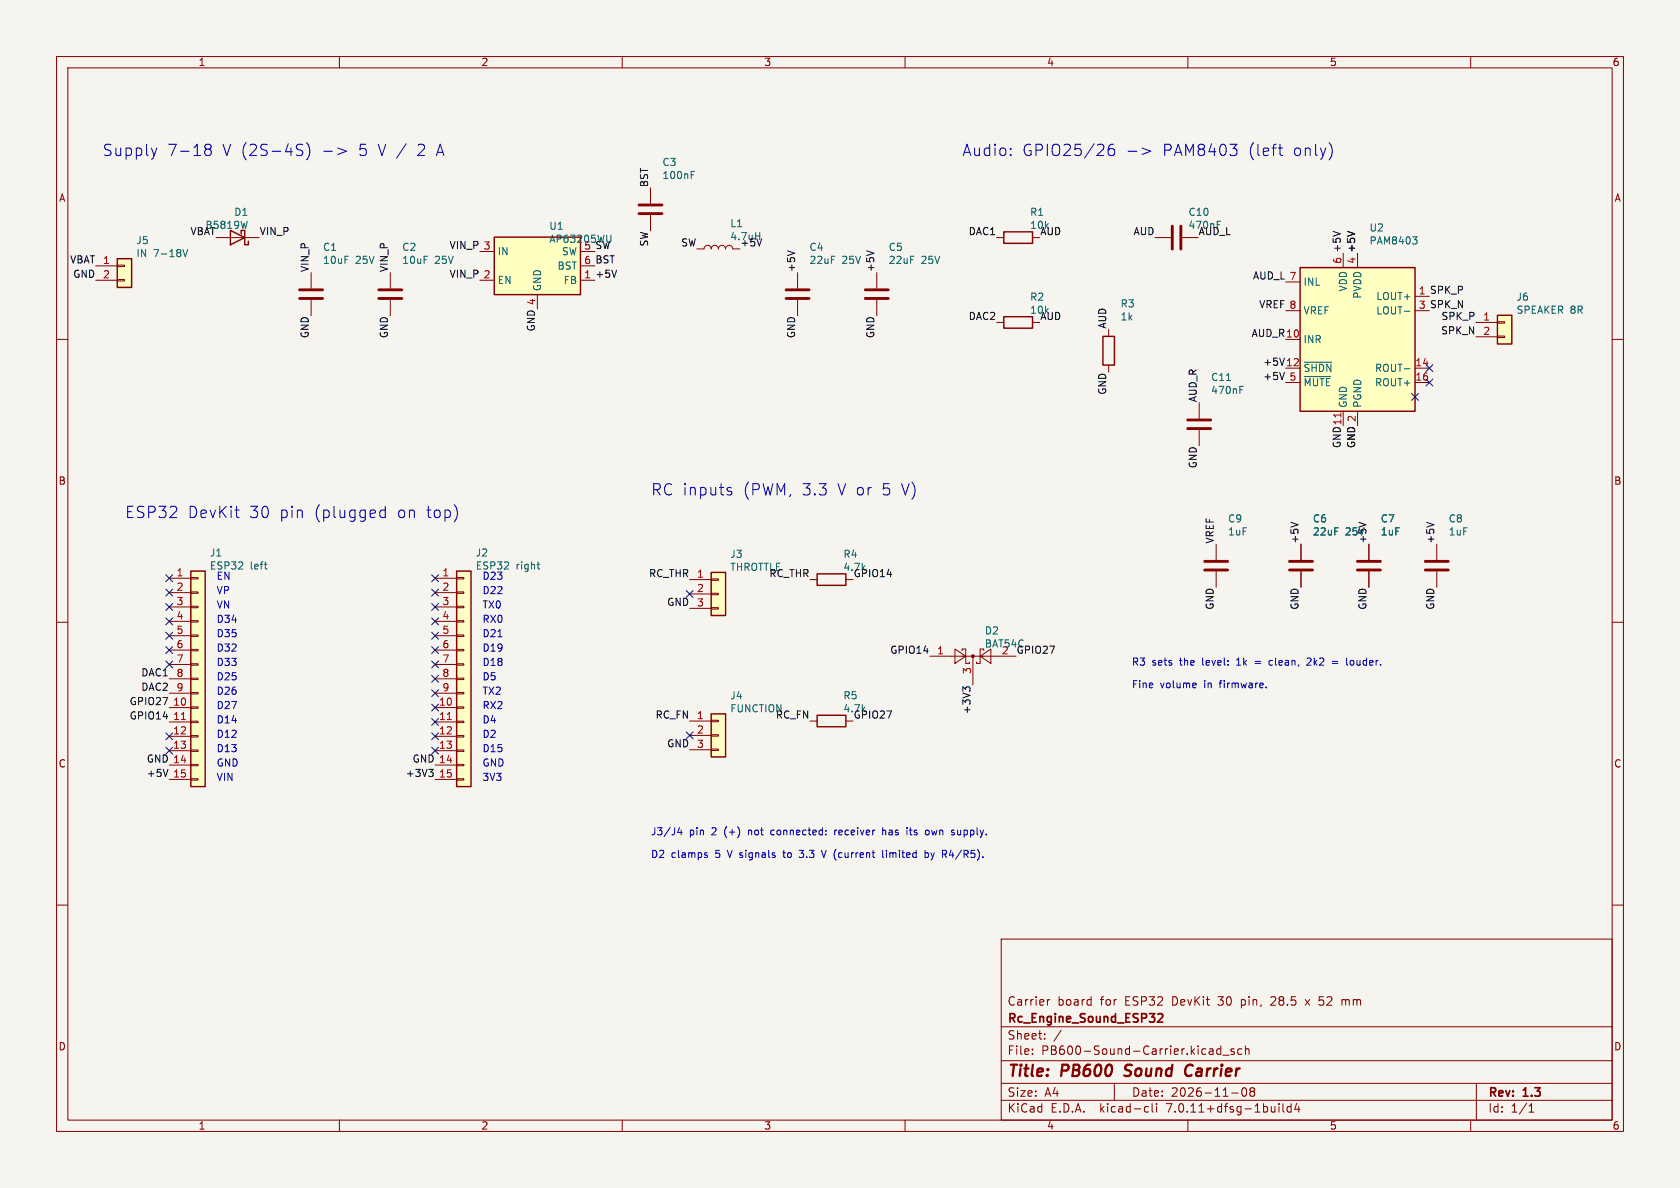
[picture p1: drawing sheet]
<svg xmlns="http://www.w3.org/2000/svg" width="297mm" height="210mm" viewBox="0 0 297 210" stroke-linecap="round" stroke-linejoin="round" font-family="sans-serif">
<path d="M0 0h297v210h-297z" fill="#f5f4ef" stroke="#f5f4ef" stroke-width=".18"/>
<g fill="none" stroke="#840000" stroke-width=".18">
<path d="M10 10h277v190h-277zM12 12h273v186h-273zM60 10v2M110 10v2M160 10v2M210 10v2M260 10v2M115 33.2v2.8M115 38v2.8M10 60h2M16.9 47h3.8M16.9 49.5h3.8"/>
<path d="M20.7 49.4h1.3v.3h-1.3zM20.7 46.9h1.3v.2h-1.3zM38.2 42h7.6M55 48.2v2.8M55 53v2.8M69 48.2v2.8M69 53v2.8M84.8 49.5h2.6M84.8 44.5h2.6M95 52.1v2.5M102.6 47h2.6M102.6 49.5h2.6"/>
<path d="M102.6 44.5h2.6M123.2 44h1.3a.64 .64 0 0 1 .6-.6 .64 .64 0 0 1 .6 .6 .64 .64 0 0 1 .7-.6 .64 .64 0 0 1 .6 .6 .64 .64 0 0 1 .6-.6 .64 .64 0 0 1 .7 .6 .64 .64 0 0 1 .6-.6 .64 .64 0 0 1 .6 .6h1.3M141 48.2v2.8M141 53v2.8M155 48.2v2.8M155 53v2.8M176.2 42h1.3M176.2 57h1.3M182.5 42h1.3M182.5 57h1.3M196 58.2v1.3M204.2 42h2.8"/>
<path d="M209 42h2.8M227.3 60h2.5M227.3 54.9h2.5M227.3 49.8h2.5M237.5 44.8v2.5M250.2 52.4h2.5M250.2 54.9h2.5M260.9 57h3.8M260.9 59.5h3.8M264.7 59.4h1.3v.3h-1.3zM264.7 56.9h1.3v.2h-1.3zM285 60h2"/>
<path d="M196 64.5v1.3M212 71.2v2.8M212 76v2.8M227.3 65.1h2.5M227.3 67.6h2.5M237.5 72.7v2.5M240 72.7v2.5M250.2 65.1h2.5M250.2 67.6h2.5M215 96.2v2.8M230 96.2v2.8M242 96.2v2.8"/>
<path d="M254 96.2v2.8M10 110h2M29.9 102.2h3.8M29.9 104.8h3.8M29.9 107.3h3.8M29.9 109.8h3.8M29.9 112.4h3.8M29.9 114.9h3.8M29.9 117.5h3.8M33.7 119.9h1.3v.2h-1.3zM33.7 117.3h1.3v.3h-1.3zM33.7 114.8h1.3v.2h-1.3z"/>
<path d="M33.7 112.3h1.3v.2h-1.3zM33.7 109.7h1.3v.3h-1.3zM33.7 107.2h1.3v.2h-1.3zM33.7 104.6h1.3v.3h-1.3zM33.7 102.1h1.3v.2h-1.3zM76.9 102.2h3.8M76.9 104.8h3.8M76.9 107.3h3.8M76.9 109.8h3.8M76.9 112.4h3.8M76.9 114.9h3.8M76.9 117.5h3.8"/>
<path d="M80.7 119.9h1.3v.2h-1.3zM80.7 117.3h1.3v.3h-1.3zM80.7 114.8h1.3v.2h-1.3zM80.7 112.3h1.3v.2h-1.3zM80.7 109.7h1.3v.3h-1.3zM80.7 107.2h1.3v.2h-1.3zM80.7 104.6h1.3v.3h-1.3zM80.7 102.1h1.3v.2h-1.3zM121.9 102.5h3.8M121.9 105h3.8M121.9 107.5h3.8M125.7 107.4h1.3v.3h-1.3z"/>
<path d="M125.7 104.9h1.3v.2h-1.3zM125.7 102.3h1.3v.3h-1.3zM143.2 102.5h1.3M149.5 102.5h1.3M164.4 116h15.2M168.8 114.7l1.9 1.3-1.9 1.3zM170.1 115v-.3h.6v2.6h.7v-.3M172 116v5.1M173.3 116l1.9-1.3v2.6zM173.9 114.7h-.6v2.6h-.7v-.3M215 101v2.8M230 101v2.8"/>
<path d="M242 101v2.8M254 101v2.8M285 110h2M29.9 125.1h3.8M29.9 127.6h3.8M29.9 130.2h3.8M29.9 132.7h3.8M29.9 135.2h3.8M29.9 137.8h3.8M29.9 120h3.8M29.9 122.5h3.8M33.7 137.7h1.3v.2h-1.3z"/>
<path d="M33.7 135.1h1.3v.3h-1.3zM33.7 132.6h1.3v.2h-1.3zM33.7 130h1.3v.3h-1.3zM33.7 127.5h1.3v.2h-1.3zM33.7 125h1.3v.2h-1.3zM33.7 122.4h1.3v.3h-1.3zM76.9 125.1h3.8M76.9 127.6h3.8M76.9 130.2h3.8M76.9 132.7h3.8M76.9 135.2h3.8M76.9 137.8h3.8"/>
<path d="M76.9 120h3.8M76.9 122.5h3.8M80.7 137.7h1.3v.2h-1.3zM80.7 135.1h1.3v.3h-1.3zM80.7 132.6h1.3v.2h-1.3zM80.7 130h1.3v.3h-1.3zM80.7 127.5h1.3v.2h-1.3zM80.7 125h1.3v.2h-1.3zM80.7 122.4h1.3v.3h-1.3zM121.9 127.5h3.8M121.9 130h3.8M121.9 132.5h3.8"/>
<path d="M125.7 132.4h1.3v.3h-1.3zM125.7 129.9h1.3v.2h-1.3zM125.7 127.3h1.3v.3h-1.3zM143.2 127.5h1.3M149.5 127.5h1.3M10 160h2M285 160h2M177 166h108v32h-108zM185.2 176.7v1M185.6 176.7l-.3 .1-.1 .2M224.7 176.3h.1M225.5 176.8l-.9 .9h.9"/>
<path d="M230.7 176.7l.8 1M231.5 176.7l-.8 1M233.2 176.2h.8M233.4 177.7h.3M233.4 176.8h.3M237.2 176.7v1M237.8 176.8l-.3-.1-.3 .1M60 198v2M110 198v2M160 198v2M177 194.5h108M177 191.5h108"/>
<path d="M177 187.5h108M177 181.5h108M182.5 186.3v.1M182.5 185.5v.1M184.7 183.6v.1M184.7 182.8v.1M187.6 182.1l-1.3 2M197 191.5v3M202.6 195.6l.4 .1M203 196.5l-.4 .1M203.7 195.1v1.3l.2 .2M204.5 195.1v.1"/>
<path d="M204.5 195.6v1M210 198v2M215.8 184.9v1.5M215.8 185.5l-.4-.1-.3 .3v.4l.1 .2h.6M216.2 186.5h1.1M217.7 193.2h1.2M218.2 185.5l-.4-.1-.2 .2 .1 .2 .5 .2v.3h-.6M219.5 185.5l-.4-.1-.3 .3v.4l.2 .2h.5M219.7 192.4l.2-.1a.81 .81 0 0 1 .6 .6 .81 .81 0 0 1-.3 .8l-.2 .1a.81 .81 0 0 1-.3-1.4zM220.2 185.5l.2-.1 .3 .1 .1 .9M220.2 184.9v1.5M221.2 192.9l-.2-.2 .2-.4 .5 .1 .1 .2-.3 .3"/>
<path d="M221.2 192.9l-.2 .3v.3l.2 .3 .5-.1 .1-.2-.1-.4-.2-.2M221.2 192.9h.3M226.1 195.1v.1M226.1 195.6v1M226.8 195.1v1.3l.2 .2M228.2 195.7l-.4-.1-.3 .3v.4l.2 .2h.5M228.2 195.1v1.5M229.2 195l-.3 1.1h.9M229.6 195.6v1M260 198v2M261 191.5v6.5M270.3 196.6h.9"/>
<path d="M270.3 195.5l.4-.4v1.5"/>
</g>
<path d="M198.7 190.1l.3 .1M199.1 188.4l-.2 .2 .1 .4M209.6 189.7a.63 .63 0 0 0 1 .4M210.5 188.2a.88 .88 0 0 0-1 .9" fill="none" stroke="#840000" stroke-width=".4"/>
<path d="M204.7 179.3l.6-.1 .2 .1 .1 .3-1 1.1h1" fill="none" stroke="#840000" stroke-width=".3"/>
<g fill="none" stroke="#840000" stroke-width=".51">
<path d="M113 37.8h4M113 36.2h4M207.2 40v4M208.8 40v4M53 52.8h4M53 51.2h4M67 52.8h4M67 51.2h4M139 52.8h4M139 51.2h4M153 52.8h4M153 51.2h4"/>
<path d="M210 75.8h4M210 74.2h4M213 99.2h4M228 99.2h4M240 99.2h4M252 99.2h4M213 100.8h4M228 100.8h4M240 100.8h4M252 100.8h4"/>
</g>
<g fill="none" stroke="#006464" stroke-width=".18">
<path d="M43.7 39.1l-.3 1.3M122.2 30.9h.4M122.2 30.3h.6M215.2 39.7h.4M215.2 39.1h.6M32.3 44.1l.5 1.3 .4-1.3M108 41.6v1M133.6 41.7h.7M134.3 41.1v1.3M248.3 55h.9M249.7 41.9h.8l-.4 .5M250.3 42.4l.2 .2v.3l-.2 .2"/>
<path d="M216.8 67.3h.8M219.2 68.9h.4M219.2 68.3h.6M230.6 64h4.9M230.6 66.6h4.6M248.3 65.2h.9M46.7 99.8h.5M94.9 99.8h.5M47.1 100.6h.1M95.2 100.5l.2 .1"/>
</g>
<g fill="#ffffc2" stroke="#ffffc2" stroke-width=".18">
<path d="M20.7 45.7h2.6v5.1h-2.6z"/>
<path d="M229.8 47.3h20.4v25.4h-20.4z"/>
<path d="M125.7 126.2h2.6v7.6h-2.6z"/>
<path d="M87.4 41.9h15.2v10.2h-15.2z"/>
<path d="M33.7 101h2.6v38.1h-2.6z"/>
<path d="M264.7 55.7h2.6v5.1h-2.6z"/>
<path d="M80.7 101h2.6v38.1h-2.6z"/>
<path d="M125.7 101.2h2.6v7.6h-2.6z"/>
</g>
<g fill="none" stroke="#840000" stroke-width=".25">
<path d="M20.7 45.7h2.6v5.1h-2.6zM40.7 40.7l2.6 1.3-2.6 1.3zM42.6 41.4v-.7h.7v2.6h.6v-.7M87.4 41.9h15.2v10.2h-15.2zM177.5 41h5v2h-5zM177.5 56h5v2h-5zM195 59.5h2v5h-2zM229.8 47.3h20.4v25.4h-20.4zM264.7 55.7h2.6v5.1h-2.6zM33.7 101h2.6v38.1h-2.6zM80.7 101h2.6v38.1h-2.6zM125.7 101.2h2.6v7.6h-2.6z"/>
<path d="M144.5 101.4h5v2.1h-5zM125.7 126.2h2.6v7.6h-2.6zM144.5 126.4h5v2.1h-5z"/>
</g>
<path d="M237 73v.7M32.1 127.2h.7M79.1 127.2h.7" fill="none" stroke="#a90000" stroke-width=".18"/>
<circle cx="172" cy="116" r=".25" fill="#840000" stroke="#840000" stroke-width=".18"/>
<g fill="none" stroke="#0f0f0f" stroke-width=".18">
<path d="M109 47.8l-.4 1.2M134.7 42.2l-.5 1.3M139.2 44.3l1.3 .5M153.2 44.3l1.3 .5M235.7 40.9l1.2 .4M238.2 40.9l1.3 .4M227.1 65.8l-.4 1.3M228.2 92.3l1.3 .5M240.2 92.3l1.3 .5M252.2 92.3l1.3 .5M29.7 136l-.4 1.3M75.8 136h.8l-.4 .5"/>
<path d="M76.3 136.5l.3 .2v.3l-.3 .3M170.7 121.8l-.5-.4v.8M170.7 121.7l.2-.3h.3l.3 .3"/>
</g>
<g fill="none" stroke="#0000c2" stroke-width=".18">
<path d="M27.7 26.2l-.5 1.3M36.6 26.4l-.2-.1a.41 .41 0 0 1-.2-.5 .41 .41 0 0 1 .4-.3l.5 .1a.41 .41 0 0 1 .2 .4 .41 .41 0 0 1-.3 .4M36.6 26.4l-.4 .3 .1 .6 .3 .2 .5-.1 .2-.3-.1-.6-.2-.1M36.6 26.4h.4M52.8 25.5l.7 .1M52.8 26.4a.73 .73 0 0 1 .7 .5 .51 .51 0 0 1-.4 .6h-.4M54.2 25.2a2.29 2.29 0 0 1 0 3.1M57.2 26.7h1.6M59.7 26.2l1.5 .5-1.5 .6M178.7 27.3l.1 .1-.1 .1M178.7 27.3l-.1 .1 .1 .1M178.7 26.3v.1"/>
<path d="M178.7 27.3v.2M178.7 26.3l.1 .1h-.1M178.7 26.3l-.1 .1h.1M196.9 25.5a.79 .79 0 0 0-1 .9v.7l.2 .3 .6 .1 .3-.2 .1-.7-.2-.2-.6-.1-.4 .3M199.4 26.7h1.6M201.9 26.2l1.5 .5-1.5 .6M217.4 25.5h1.3l-.7 .8M218.6 26.4l.1 .2-.1 .7M226 26.2h.8M226.3 25.5v1.7l.1 .2 .4 .1M235.4 26.1l.1 .4-.1 .9M41.5 90.2h.8"/>
<path d="M42.1 91.5h.2M67.1 91.1l.4 .4 .6-.1M68.1 90.3l-.6-.1-.4 .3M68.1 89.5v2M128.8 86.8l.5 .1 .1 .3-.3 .3h-.4M128.8 86.2l.5 .1M88 112.6h.7M218.6 117.6h.7M218.7 116.6l-.1 .1M221.9 116.9h.9M221.9 117.3h.9M224.8 116.7l-.3 .1-.1 .2v.5l.4 .1"/>
<path d="M231.7 116.4l-.5-.1-.1 .1M231.7 116.9l-.7 .7h.8M235.5 116.9h1M235.5 117.3h1M238.1 116.3v1.1l.2 .2M239.1 116.7l-.3 .1-.1 .2v.5l.4 .1M211.3 120.7l.2 .3-.6 .2M211.4 121.5l-.1 .1M223.9 121.5v.1M120.1 146.3l-.3 .9h.8M120.4 146.7v.9M124.7 151.2h.3l.1 .2-.2 .2h-.2"/>
<path d="M124.7 150.7l.3 .1M136.5 146.7l-.2 .3v.3l.2 .3M138.4 150.7h.5M138.6 150.3v1.2M141.3 151.5l.5 .1M141.3 150.3h.8l-.5 .5h.2M145.2 150.3l.4 1.3 .5-1.3M146 147.5v.1M146 146.8v.1M147.6 146.7v.9M147.9 146.7l-.3 .3M156 150.3v1.1l.2 .2"/>
<path d="M156 146.3v1.3M156 146.9l.4-.2 .2 .2M156.7 150.3v.1M156.7 150.7v.9M160.8 146.7h.4M160.9 146.3v1.1l.2 .2M163.5 150.8l.4-.1 .2 .3-.1 .5h-.5M163.5 150.3v1.3M163.8 146.7l.3 .1 .2 .2-.1 .5-.4 .1M164.6 150.7l.3 .9M164.7 151.9l-.1 .1M168.1 150.3l-.3 .9h.8"/>
<path d="M169.3 146.7v.8"/>
</g>
<g fill="none" stroke="#000084" stroke-width=".18">
<path d="M249.6 69.6l1.2 1.2M250.8 69.6l-1.2 1.2M252.1 64.5l1.2 1.2M252.1 67l1.2 1.2M253.3 67l-1.2 1.2M253.3 64.5l-1.2 1.2M29.3 116.9l1.2 1.2M29.3 109.2l1.2 1.2M29.3 111.8l1.2 1.2M29.3 114.3l1.2 1.2M29.3 104.2l1.2 1.2M29.3 106.7l1.2 1.2"/>
<path d="M29.3 101.6l1.2 1.2M30.5 116.9l-1.2 1.2M30.5 109.2l-1.2 1.2M30.5 111.8l-1.2 1.2M30.5 114.3l-1.2 1.2M30.5 104.2l-1.2 1.2M30.5 106.7l-1.2 1.2M30.5 101.6l-1.2 1.2M76.3 111.8l1.2 1.2M76.3 101.6l1.2 1.2M76.3 116.9l1.2 1.2M76.3 104.2l1.2 1.2"/>
<path d="M76.3 106.7l1.2 1.2M76.3 109.2l1.2 1.2M76.3 114.3l1.2 1.2M76.3 119.4l1.2 1.2M77.5 111.8l-1.2 1.2M77.5 101.6l-1.2 1.2M77.5 116.9l-1.2 1.2M77.5 104.2l-1.2 1.2M77.5 106.7l-1.2 1.2M77.5 109.2l-1.2 1.2M77.5 114.3l-1.2 1.2M77.5 119.4l-1.2 1.2"/>
<path d="M121.3 104.4l1.2 1.2M122.5 104.4l-1.2 1.2M29.3 132.1l1.2 1.2M29.3 129.6l1.2 1.2M30.5 132.1l-1.2 1.2M30.5 129.6l-1.2 1.2M76.3 132.1l1.2 1.2M76.3 124.5l1.2 1.2M76.3 127l1.2 1.2M76.3 129.6l1.2 1.2M76.3 121.9l1.2 1.2M77.5 132.1l-1.2 1.2"/>
<path d="M77.5 124.5l-1.2 1.2M77.5 127l-1.2 1.2M77.5 129.6l-1.2 1.2M77.5 121.9l-1.2 1.2M121.3 129.4l1.2 1.2M122.5 129.4l-1.2 1.2"/>
</g>
<g font-size="2.8" fill="#0000c2">
<text x="18" y="27.8">Supply</text>
<text x="29.5" y="27.8">7-18</text>
<text x="39.3" y="27.8">V (2S-4S)</text>
<text x="63.4" y="27.8">5 V /</text>
<text x="73.9" y="27.8">2 A</text>
<text x="170" y="27.8">Audio:</text>
<text x="180.6" y="27.8">GPIO25/26</text>
<text x="205.5" y="27.8">PAM8403</text>
<text x="220.7" y="27.8">(left</text>
<text x="228.7" y="27.8">only)</text>
<text x="115" y="87.7">RC inputs</text>
<text x="131.3" y="87.7">(PWM, 3.3</text>
<text x="148.1" y="87.7">V or</text>
<text x="156" y="87.7">5 V)</text>
<text x="22" y="91.7">ESP32</text>
<text x="33.1" y="91.7">DevKit</text>
<text x="44" y="91.7">30</text>
<text x="49.4" y="91.7">pin</text>
<text x="55.6" y="91.7">(plugged</text>
<text x="70.3" y="91.7">on</text>
<text x="75.5" y="91.7">top)</text>
</g>
<g font-size="2.8" fill="#840000">
<text x="178" y="190.9">Title:</text>
<text x="187.7" y="190.9">PB600</text>
<text x="199.7" y="190.9">Sound</text>
<text x="211.2" y="190.9">Carrier</text>
</g>
<g font-size="2.1" fill="#840000">
<text x="178" y="178">Carrier</text>
<text x="186.9" y="178">board</text>
<text x="194.6" y="178">for</text>
<text x="199" y="178">ESP32</text>
<text x="207.5" y="178">DevKit</text>
<text x="215.8" y="178">30</text>
<text x="219.9" y="178">pin,</text>
<text x="225.4" y="178">28.5</text>
<text x="231.7" y="178">x</text>
<text x="234.2" y="178">52</text>
<text x="238.4" y="178">mm</text>
<text x="178" y="184">Sheet:</text>
<text x="178" y="181.2">Rc_Engine_Sound_ESP32</text>
<text x="178" y="186.7">File:</text>
<text x="184.1" y="186.7">PB600-Sound-Carrier.kicad_sch</text>
<text x="178" y="196.9">KiCad</text>
<text x="178" y="194.1">Size:</text>
<text x="184.7" y="194.1">A4</text>
<text x="185.7" y="196.9">E.D.A.</text>
<text x="194.6" y="196.9">kicad-cli</text>
<text x="200" y="194.1">Date:</text>
<text x="206.5" y="196.9">7.0.11+dfsg-1build4</text>
<text x="207" y="194.1">2026-11-08</text>
<text x="263" y="194.3">Rev:</text>
<text x="263" y="196.9">Id:</text>
<text x="267.1" y="196.9">1/1</text>
<text x="269.4" y="194.3">1.3</text>
</g>
<g font-size="1.8" fill="#840000">
<text x="35" y="11.9">1</text>
<text x="85" y="11.9">2</text>
<text x="135" y="11.9">3</text>
<text x="185" y="11.9">4</text>
<text x="235" y="11.9">5</text>
<text x="285" y="11.9">6</text>
<text x="10.3" y="35.9">A</text>
<text x="285.3" y="35.9">A</text>
<text x="10.3" y="85.9">B</text>
<text x="285.3" y="85.9">B</text>
<text x="10.3" y="135.9">C</text>
<text x="285.3" y="135.9">C</text>
<text x="10.3" y="185.9">D</text>
<text x="285.3" y="185.9">D</text>
<text x="35" y="199.9">1</text>
<text x="85" y="199.9">2</text>
<text x="135" y="199.9">3</text>
<text x="185" y="199.9">4</text>
<text x="235" y="199.9">5</text>
<text x="285" y="199.9">6</text>
</g>
<g font-size="1.8" fill="#006464">
<text x="117" y="29.6">C3</text>
<text x="117" y="31.9">100nF</text>
<text x="36.2" y="40.7">B5819W</text>
<text x="41.3" y="38.4">D1</text>
<text x="97" y="40.8">U1</text>
<text x="129" y="40.4">L1</text>
<text x="182" y="38.4">R1</text>
<text x="210" y="38.4">C10</text>
<text x="242" y="41.1">U2</text>
<text x="24" y="43.4">J5</text>
<text x="24" y="45.7">IN</text>
<text x="27.1" y="45.7">7-18V</text>
<text x="57" y="44.6">C1</text>
<text x="57" y="46.9">10uF</text>
<text x="62.8" y="46.9">25V</text>
<text x="71" y="44.6">C2</text>
<text x="71" y="46.9">10uF</text>
<text x="76.8" y="46.9">25V</text>
<text x="87.9" y="45.3">IN</text>
<text x="97" y="43.1">AP63205WU</text>
<text x="98.5" y="47.9">BST</text>
<text x="99.2" y="45.3">SW</text>
<text x="129" y="42.7">4.7uH</text>
<text x="143" y="44.6">C4</text>
<text x="143" y="46.9">22uF</text>
<text x="148.8" y="46.9">25V</text>
<text x="157" y="44.6">C5</text>
<text x="157" y="46.9">22uF</text>
<text x="162.8" y="46.9">25V</text>
<text x="242" y="43.4">PAM8403</text>
<text x="87.9" y="50.4">EN</text>
<text x="95.9" y="51.6" transform="rotate(-90 95.9 51.6)">GND</text>
<text x="99.6" y="50.4">FB</text>
<text x="182" y="53.4">R2</text>
<text x="230.3" y="50.7">INL</text>
<text x="238.3" y="51.6" transform="rotate(-90 238.3 51.6)">VDD</text>
<text x="240.9" y="52.9" transform="rotate(-90 240.9 52.9)">PVDD</text>
<text x="243.2" y="53.2">LOUT+</text>
<text x="268" y="53.4">J6</text>
<text x="198" y="54.6">R3</text>
<text x="198" y="56.9">1k</text>
<text x="230.3" y="55.8">VREF</text>
<text x="243.2" y="55.8">LOUT-</text>
<text x="268" y="55.7">SPEAKER 8R</text>
<text x="230.3" y="60.9">INR</text>
<text x="230.3" y="65.9">~{SHDN}</text>
<text x="243" y="65.9">ROUT-</text>
<text x="214" y="67.6">C11</text>
<text x="214" y="69.9">470nF</text>
<text x="230.3" y="68.5">~{MUTE}</text>
<text x="243" y="68.5">ROUT+</text>
<text x="238.3" y="72.2" transform="rotate(-90 238.3 72.2)">GND</text>
<text x="240.9" y="72.2" transform="rotate(-90 240.9 72.2)">PGND</text>
<text x="217" y="92.6">C9</text>
<text x="217" y="94.9">1uF</text>
<text x="232" y="92.6">C6</text>
<text x="232" y="94.9">22uF</text>
<text x="237.8" y="94.9">25V</text>
<text x="244" y="92.6">C7</text>
<text x="244" y="94.9">1uF</text>
<text x="256" y="92.6">C8</text>
<text x="256" y="94.9">1uF</text>
<text x="37" y="98.6">J1</text>
<text x="37" y="100.9">ESP32</text>
<text x="44.2" y="100.9">left</text>
<text x="84" y="98.6">J2</text>
<text x="84" y="100.9">ESP32</text>
<text x="91.2" y="100.9">right</text>
<text x="129" y="98.8">J3</text>
<text x="129" y="101.1">THROTTLE</text>
<text x="149" y="98.8">R4</text>
<text x="174" y="112.4">D2</text>
<text x="174" y="114.7">BAT54C</text>
<text x="177" y="115.7">2</text>
<text x="129" y="123.8">J4</text>
<text x="149" y="123.8">R5</text>
<text x="129" y="126.1">FUNCTION</text>
</g>
<g font-size="1.8" fill="#0f0f0f">
<text x="114.7" y="33.2" transform="rotate(-90 114.7 33.2)">BST</text>
<text x="33.6" y="41.7">VBAT</text>
<text x="45.8" y="41.7">VIN_P</text>
<text x="171.1" y="41.7">DAC1</text>
<text x="182" y="40.7">10k</text>
<text x="183.8" y="41.7">AUD</text>
<text x="200.3" y="41.7">AUD</text>
<text x="210" y="40.7">470nF</text>
<text x="211.8" y="41.7">AUD_L</text>
<text x="12.3" y="46.7">VBAT 1</text>
<text x="79.4" y="44.1">VIN_P 3</text>
<text x="103.2" y="44.2">5 SW</text>
<text x="103.2" y="46.7">6 BST</text>
<text x="114.7" y="43.7" transform="rotate(-90 114.7 43.7)">SW</text>
<text x="120.3" y="43.7">SW</text>
<text x="130.8" y="43.7">+5V</text>
<text x="237.2" y="46.7" transform="rotate(-90 237.2 46.7)">6 +5V</text>
<text x="239.7" y="46.7" transform="rotate(-90 239.7 46.7)">4 +5V</text>
<text x="12.8" y="49.2">GND</text>
<text x="54.7" y="48.2" transform="rotate(-90 54.7 48.2)">VIN_P</text>
<text x="68.7" y="48.2" transform="rotate(-90 68.7 48.2)">VIN_P</text>
<text x="79.4" y="49.2">VIN_P 2</text>
<text x="103.2" y="49.3">1 +5V</text>
<text x="140.7" y="48.2" transform="rotate(-90 140.7 48.2)">+5V</text>
<text x="154.7" y="48.2" transform="rotate(-90 154.7 48.2)">+5V</text>
<text x="221.4" y="49.5">AUD_L 7</text>
<text x="250.7" y="52.1">1 SPK_P</text>
<text x="54.7" y="59.9" transform="rotate(-90 54.7 59.9)">GND</text>
<text x="68.7" y="59.9" transform="rotate(-90 68.7 59.9)">GND</text>
<text x="94.7" y="58.7" transform="rotate(-90 94.7 58.7)">GND 4</text>
<text x="140.7" y="59.9" transform="rotate(-90 140.7 59.9)">GND</text>
<text x="154.7" y="59.9" transform="rotate(-90 154.7 59.9)">GND</text>
<text x="171.1" y="56.7">DAC2</text>
<text x="182" y="55.7">10k</text>
<text x="183.8" y="56.7">AUD</text>
<text x="195.7" y="58.2" transform="rotate(-90 195.7 58.2)">AUD</text>
<text x="221.2" y="59.7">AUD_R10</text>
<text x="222.5" y="54.6">VREF 8</text>
<text x="250.7" y="54.7">3 SPK_N</text>
<text x="254.7" y="59.2">SPK_N</text>
<text x="254.7" y="56.7">SPK_P</text>
<text x="223.2" y="64.7">+5V 12</text>
<text x="195.7" y="69.9" transform="rotate(-90 195.7 69.9)">GND</text>
<text x="211.7" y="71.2" transform="rotate(-90 211.7 71.2)">AUD_R</text>
<text x="223.2" y="67.3">+5V</text>
<text x="211.7" y="82.9" transform="rotate(-90 211.7 82.9)">GND</text>
<text x="237.1" y="79.3" transform="rotate(-90 237.1 79.3)">GND11</text>
<text x="239.7" y="79.3" transform="rotate(-90 239.7 79.3)">GND</text>
<text x="149" y="101.1">4.7k</text>
<text x="214.7" y="96.2" transform="rotate(-90 214.7 96.2)">VREF</text>
<text x="229.7" y="96.2" transform="rotate(-90 229.7 96.2)">+5V</text>
<text x="241.7" y="96.2" transform="rotate(-90 241.7 96.2)">+5V</text>
<text x="253.7" y="96.2" transform="rotate(-90 253.7 96.2)">+5V</text>
<text x="114.6" y="102.1">RC_THR</text>
<text x="117.8" y="107.2">GND</text>
<text x="135.9" y="102.1">RC_THR</text>
<text x="150.8" y="102.1">GPIO14</text>
<text x="214.7" y="107.9" transform="rotate(-90 214.7 107.9)">GND</text>
<text x="229.7" y="107.9" transform="rotate(-90 229.7 107.9)">GND</text>
<text x="241.7" y="107.9" transform="rotate(-90 241.7 107.9)">GND</text>
<text x="253.7" y="107.9" transform="rotate(-90 253.7 107.9)">GND</text>
<text x="24.9" y="119.7">DAC1</text>
<text x="157.3" y="115.7">GPIO14</text>
<text x="179.6" y="115.7">GPIO27</text>
<text x="22.8" y="124.7">GPIO27</text>
<text x="24.9" y="122.2">DAC2</text>
<text x="22.8" y="127.3">GPIO14</text>
<text x="115.8" y="127.1">RC_FN</text>
<text x="137.1" y="127.1">RC_FN</text>
<text x="149" y="126.1">4.7k</text>
<text x="150.8" y="127.1">GPIO27</text>
<text x="171.7" y="126.4" transform="rotate(-90 171.7 126.4)">+3V3</text>
<text x="25.8" y="137.4">+5V</text>
<text x="25.8" y="134.9">GND 14</text>
<text x="71.6" y="137.4">+3V3</text>
<text x="72.8" y="134.9">GND 14</text>
<text x="117.8" y="132.2">GND</text>
</g>
<g font-size="1.8" fill="#a90000">
<text x="18.1" y="49.3">2</text>
<text x="262.1" y="56.7">1</text>
<text x="262.1" y="59.3">2</text>
<text x="250.1" y="64.8">14</text>
<text x="227.9" y="67.4">5</text>
<text x="250.1" y="67.4">16</text>
<text x="239.7" y="79.3" transform="rotate(-90 239.7 79.3)">GND 2</text>
<text x="31.1" y="102">1</text>
<text x="78.1" y="102">1</text>
<text x="31.1" y="104.5">2</text>
<text x="31.1" y="107">3</text>
<text x="78.1" y="104.5">2</text>
<text x="78.1" y="107">3</text>
<text x="123.1" y="102.2">1</text>
<text x="123.1" y="104.7">2</text>
<text x="123.1" y="107.3">3</text>
<text x="31.1" y="109.6">4</text>
<text x="31.1" y="112.1">5</text>
<text x="78.1" y="109.6">4</text>
<text x="78.1" y="112.1">5</text>
<text x="31.1" y="114.7">6</text>
<text x="31.1" y="117.2">7</text>
<text x="31.1" y="119.7">8</text>
<text x="78.1" y="114.7">6</text>
<text x="78.1" y="117.2">7</text>
<text x="78.1" y="119.7">8</text>
<text x="165.6" y="115.7">1</text>
<text x="171.7" y="119.2" transform="rotate(-90 171.7 119.2)">3</text>
<text x="30.5" y="124.8">10</text>
<text x="31.1" y="122.3">9</text>
<text x="77.5" y="124.8">10</text>
<text x="78.1" y="122.3">9</text>
<text x="30.5" y="127.4">11</text>
<text x="30.5" y="129.9">12</text>
<text x="77.5" y="127.4">11</text>
<text x="77.5" y="129.9">12</text>
<text x="123.1" y="127.2">1</text>
<text x="123.1" y="129.7">2</text>
<text x="30.5" y="132.4">13</text>
<text x="30.5" y="137.5">15</text>
<text x="77.5" y="132.4">13</text>
<text x="77.5" y="137.5">15</text>
<text x="123.1" y="132.3">3</text>
</g>
<g font-size="1.8" fill="#0000c2">
<text x="38.2" y="107.7">VN</text>
<text x="38.2" y="105.1">VP</text>
<text x="38.2" y="102.6">EN</text>
<text x="85.2" y="107.7">TX0</text>
<text x="85.2" y="105.1">D22</text>
<text x="85.2" y="102.6">D23</text>
<text x="38.2" y="112.7">D35</text>
<text x="38.2" y="110.2">D34</text>
<text x="85.2" y="110.2">RX0</text>
<text x="85.2" y="112.7">D21</text>
<text x="38.2" y="115.3">D32</text>
<text x="38.2" y="117.8">D33</text>
<text x="85.2" y="115.3">D19</text>
<text x="85.2" y="117.8">D18</text>
<text x="200" y="117.8">R3</text>
<text x="203.7" y="117.8">sets</text>
<text x="208.7" y="117.8">the</text>
<text x="212.8" y="117.8">level:</text>
<text x="219.1" y="117.8">1k</text>
<text x="225.2" y="117.8">clean,</text>
<text x="232.1" y="117.8">2k2</text>
<text x="239.5" y="117.8">louder.</text>
<text x="38.2" y="125.4">D27</text>
<text x="38.2" y="122.9">D26</text>
<text x="38.2" y="120.4">D25</text>
<text x="85.2" y="122.9">TX2</text>
<text x="85.2" y="125.4">RX2</text>
<text x="85.2" y="120.4">D5</text>
<text x="200" y="121.8">Fine</text>
<text x="205.1" y="121.8">volume</text>
<text x="213" y="121.8">in</text>
<text x="215.9" y="121.8">firmware.</text>
<text x="38.2" y="130.5">D12</text>
<text x="38.2" y="128">D14</text>
<text x="85.2" y="130.5">D2</text>
<text x="85.2" y="128">D4</text>
<text x="38.2" y="135.6">GND</text>
<text x="38.2" y="133.1">D13</text>
<text x="85.2" y="133.1">D15</text>
<text x="85.2" y="135.6">GND</text>
<text x="38.2" y="138.1">VIN</text>
<text x="85.2" y="138.1">3V3</text>
<text x="115" y="147.8">J3/J4</text>
<text x="121.9" y="147.8">pin</text>
<text x="125.9" y="147.8">2</text>
<text x="128.3" y="147.8">(+)</text>
<text x="132.7" y="147.8">not</text>
<text x="136.9" y="147.8">connected:</text>
<text x="148.4" y="147.8">receiver</text>
<text x="157.1" y="147.8">has</text>
<text x="161.6" y="147.8">its</text>
<text x="165.1" y="147.8">own</text>
<text x="169.9" y="147.8">supply.</text>
<text x="115" y="151.8">D2</text>
<text x="118.7" y="151.8">clamps</text>
<text x="126.6" y="151.8">5</text>
<text x="129" y="151.8">V signals</text>
<text x="139.2" y="151.8">to</text>
<text x="142.2" y="151.8">3.3</text>
<text x="146.4" y="151.8">V (current</text>
<text x="157.5" y="151.8">limited</text>
<text x="165.2" y="151.8">by</text>
<text x="168.5" y="151.8">R4/R5).</text>
</g>
</svg>
